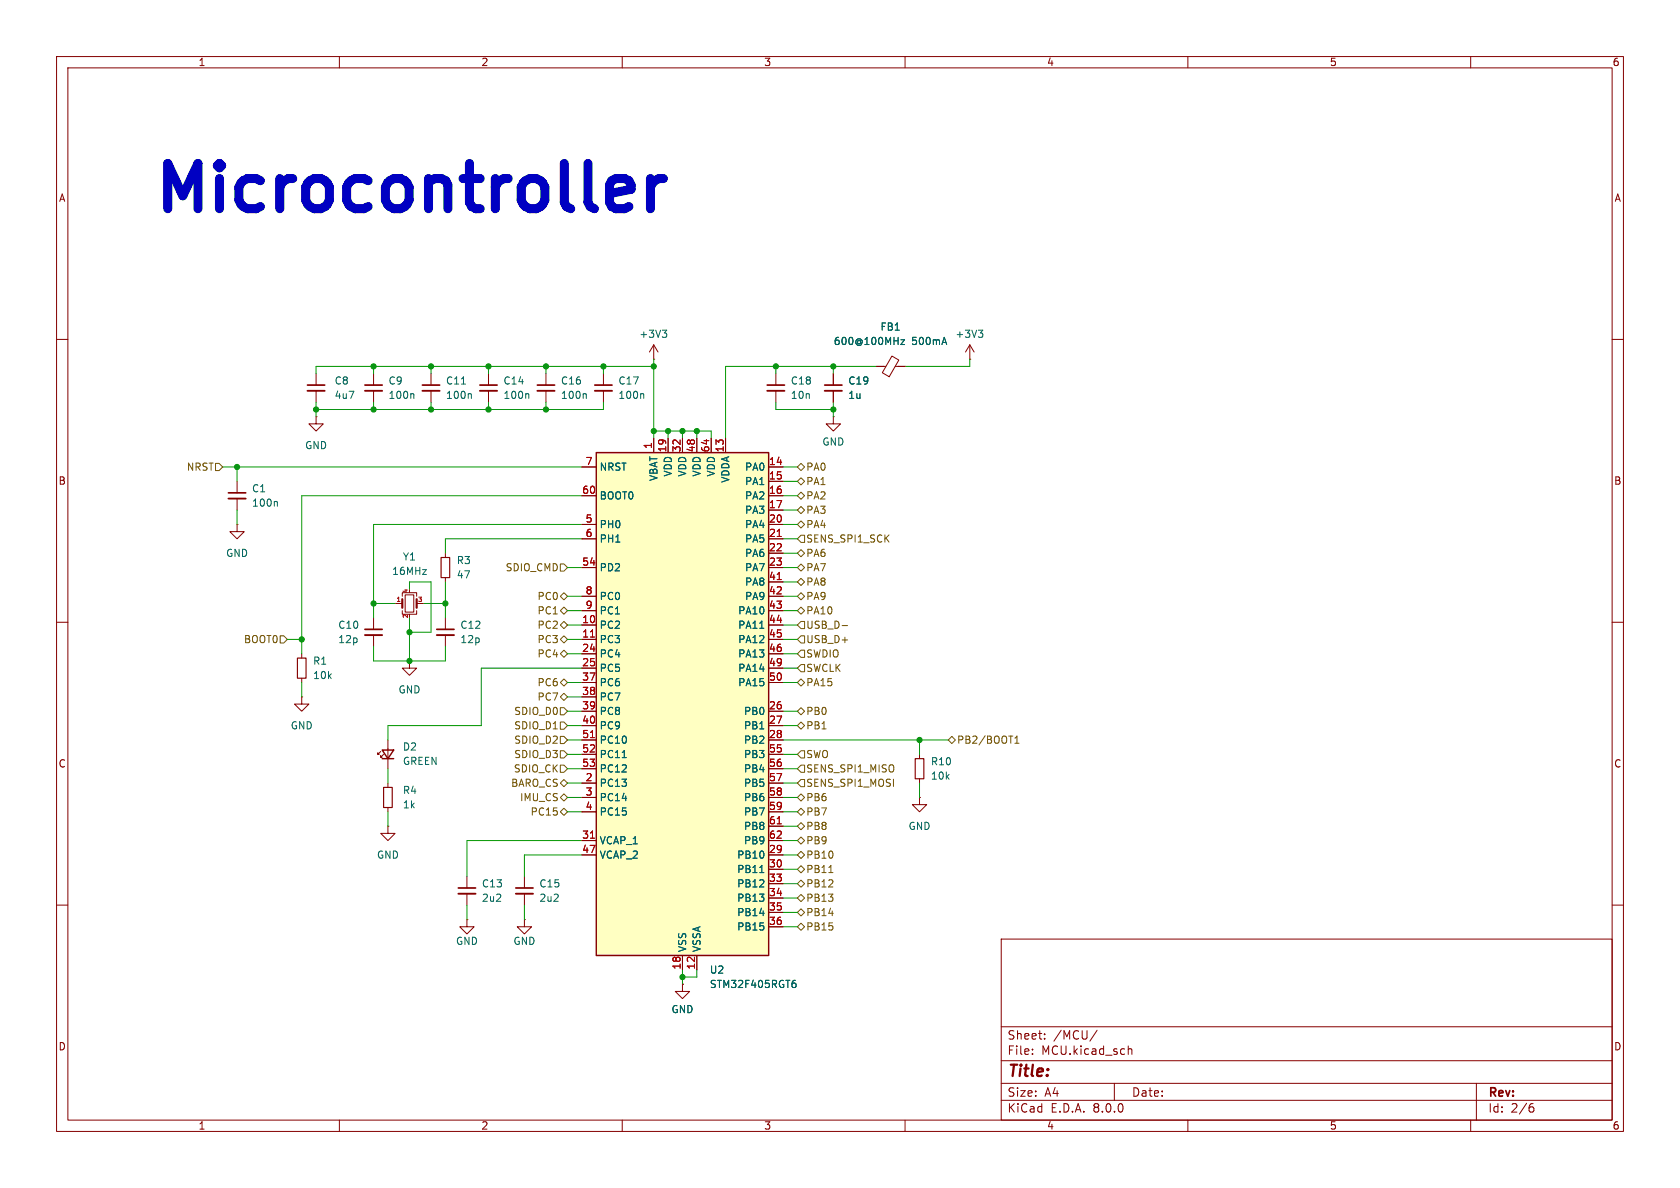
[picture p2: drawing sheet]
<svg xmlns="http://www.w3.org/2000/svg" width="297mm" height="210mm" viewBox="0 0 297 210" stroke-linecap="round" stroke-linejoin="round" font-family="sans-serif">
<g fill="none" stroke="#840000" stroke-width=".18">
<path d="M10 10h277v190h-277zM12 12h273v186h-273zM60 10v2M110 10v2M160 10v2M210 10v2M260 10v2M10 60h2M285 60h2M55.9 73.7v1.2h1.2l-1.2 1.3-1.3-1.3h1.3M55.9 73.7h.1M76.2 66v2.1"/>
<path d="M76.2 69.1v2M96.5 66v2.1M96.5 69.1v2M41.9 85.1v2M41.9 88.1v2.1M78.7 97.8v.8M10 110h2M53.3 115.6v.7M53.3 119.9v.8M66 109.2v2.1M66 112.3v2M78.7 102.1v.8"/>
<path d="M285 110h2M53.3 123.2v1.3h1.3l-1.3 1.2-1.2-1.2h1.2M53.3 123.2h.1M10 160h2M285 160h2M177 166h108v32h-108zM60 198v2M110 198v2M160 198v2M177 194.5h108M177 191.5h108M177 187.5h108"/>
<path d="M177 181.5h108M182.5 186.3v.1M182.5 185.5v.1M184.7 183.6v.1M184.7 182.8v.1M194 182.1l-1.3 2M197 191.5v3M199.5 184.9v1.5M199.5 185.5l.2-.1 .3 .1 .1 .9M210 198v2M260 198v2M261 191.5v6.5"/>
<path d="M270.6 195.7h.3l.3 .3-.1 .5-.5 .1M271 195.1l-.4 .1"/>
</g>
<path d="M74.7 69.1h3M95 69.1h3M40.4 88.1h3M64.5 112.3h3.1" fill="none" stroke="#840000" stroke-width=".33"/>
<path d="M74.7 68.1h3M95 68.1h3M40.4 87.1h3M64.5 111.3h3.1" fill="none" stroke="#840000" stroke-width=".3"/>
<path d="M81.6 67.9h.7M83.1 69.6l.2 .2v.6M103.5 69.6l.1 .2v.6M48.9 88.6l.1 .2v.7" fill="none" stroke="#006464" stroke-width=".18"/>
<path d="M78 98.6h1.5v3.5h-1.5zM52.6 116.3h1.5v3.6h-1.5z" fill="none" stroke="#840000" stroke-width=".2"/>
<path d="M105.4 80h30.5v88.9h-30.5z" fill="#ffffc2"/>
<path d="M105.4 80h30.5v88.9h-30.5zM67.6 132.6h2l-1 1.5zM67.6 134.1h2" fill="none" stroke="#840000" stroke-width=".25"/>
<g fill="none" stroke="#840000" stroke-width=".18">
<path d="M55.9 66v2.1M55.9 69.1v2M66 66v2.1M66 69.1v2M86.4 66v2.1M86.4 69.1v2M106.7 66v2.1M106.7 69.1v2M115.6 63.5h.1M115.6 61v2.5M115.6 77.5v2.5M115.6 61l-.8 1.2"/>
<path d="M115.6 61l.7 1.2M118.1 77.5v2.5M120.6 77.5v2.5M123.2 77.5v2.5M125.7 77.5v2.5M128.3 77.5v2.5M137.2 66v2.1M137.2 69.1v2M147.3 73.7v1.2h1.3l-1.3 1.3-1.3-1.3h1.3M147.3 73.7h.1M147.3 66v2.1M147.3 69.1v2"/>
<path d="M154.9 64.8h1.7M157.7 62.9l1.2 .8-1.7 2.9-1.2-.7zM158.3 64.8h1.7M171.4 63.5h.1M171.4 61l-.7 1.2M171.4 61v2.5M171.4 61l.8 1.2M41.9 92.7v1.3h1.3l-1.3 1.3-1.3-1.3h1.3M41.9 92.7h.1M102.9 82.6h2.5M102.9 87.6h2.5M102.9 92.7h2.5"/>
<path d="M102.9 95.3h2.5M135.9 82.6h2.5M135.9 85.1h2.5M135.9 87.6h2.5M135.9 90.2h2.5M135.9 92.7h2.5M135.9 95.3h2.5M135.9 97.8h2.5M69.8 106.7h1.3M71.1 108v.6h2.6v-.6M71.1 105.4v-.6h2.6v.6M71.6 105.2h1.6v3h-1.6z"/>
<path d="M72.4 116.8v1.3h1.3l-1.3 1.3-1.3-1.3h1.3M72.4 116.8h.1M73.7 106.7h1.2M78.7 109.2v2.1M78.7 112.3v2M102.9 110.5h2.5M102.9 113h2.5M102.9 100.3h2.5M102.9 115.6h2.5M102.9 118.1h2.5M102.9 105.4h2.5M102.9 108h2.5"/>
<path d="M135.9 110.5h2.5M135.9 113h2.5M135.9 100.3h2.5M135.9 115.6h2.5M135.9 118.1h2.5M135.9 102.9h2.5M135.9 105.4h2.5M135.9 108h2.5M67.3 132.8l-.5 .6v-.3v.3h.3M67.8 133.4l-.5 .5v-.3v.3h.3M68.6 130.8v5.1M68.6 138.4v.8"/>
<path d="M102.9 138.4h2.5M102.9 125.7h2.5M102.9 128.3h2.5M102.9 130.8h2.5M102.9 120.7h2.5M102.9 123.2h2.5M102.9 133.4h2.5M102.9 135.9h2.5M135.9 138.4h2.5M135.9 125.7h2.5M135.9 128.3h2.5M135.9 130.8h2.5"/>
<path d="M135.9 120.7h2.5M135.9 133.4h2.5M135.9 135.9h2.5M162.6 133.4v.7M162.6 137.7v.7M68.6 146.1v1.2h1.2l-1.2 1.3-1.3-1.3h1.3M68.6 146.1h.1M68.6 142.7v.8M82.5 154.9v2.1M82.5 158v2M92.7 154.9v2.1M92.7 158v2"/>
<path d="M102.9 151.1h2.5M102.9 141h2.5M102.9 148.6h2.5M102.9 143.5h2.5M135.9 151.1h2.5M135.9 141h2.5M135.9 153.7h2.5M135.9 148.6h2.5M135.9 156.2h2.5M135.9 158.8h2.5M135.9 143.5h2.5M135.9 146.1h2.5"/>
<path d="M162.6 141v1.2h1.2l-1.2 1.3-1.3-1.3h1.3M162.6 141h.1M82.5 162.6v1.2h1.3l-1.3 1.3-1.2-1.3h1.2M82.5 162.6h.1M92.7 162.6v1.2h1.3l-1.3 1.3-1.3-1.3h1.3M92.7 162.6h.1M120.6 174v1.3h1.3l-1.3 1.2-1.2-1.2h1.2M120.6 174h.1M120.6 168.9v2.6M123.2 168.9v2.6M135.9 161.3h2.5M135.9 163.8h2.5"/>
</g>
<path d="M137.4 94.8h.7M104.4 112.6h.7M137.4 102.5h.7M104.4 130.4h.7M104.4 148.2h.7M137.4 145.6h.7" fill="none" stroke="#a90000" stroke-width=".18"/>
<g fill="none" stroke="#006464" stroke-width=".18">
<path d="M117.1 58.4h.8l-.5 .4M117.6 58.8l.3 .3v.3l-.3 .2M173 58.4h.7l-.4 .4M173.5 58.8l.2 .3v.3l-.2 .2M73 69.6l.2 .2v.6M93.3 69.6l.2 .2v.6M113.6 69.6l.2 .2v.6M159.3 60.1h.6l-.6 .8h.6M134.3 111.1h.7M110 133.9h.7M134.3 154.2h.7M140.3 173.8h.3l.1 .2v.4l-.4 .2"/>
<path d="M140.4 173.3h.2"/>
</g>
<path d="M71.1 105.9v1.5M73.7 105.9v1.5" fill="none" stroke="#840000" stroke-width=".38"/>
<path d="M54.4 69.1h3M64.5 69.1h3.1M84.8 69.1h3.1M105.2 69.1h3M135.6 69.1h3.1M145.8 69.1h3M77.2 112.3h3.1M81 158h3.1M91.2 158h3" fill="none" stroke="#840000" stroke-width=".33"/>
<path d="M54.4 68.1h3M64.5 68.1h3.1M84.8 68.1h3.1M105.2 68.1h3M135.6 68.1h3.1M145.8 68.1h3M77.2 111.3h3.1M81 157h3.1M91.2 157h3" fill="none" stroke="#840000" stroke-width=".3"/>
<path d="M67.8 139.2h1.5v3.5h-1.5zM161.8 134.1h1.5v3.6h-1.5z" fill="none" stroke="#840000" stroke-width=".2"/>
<g fill="none" stroke="#725600" stroke-width=".18">
<path d="M38.1 81.9h.6l.7 .7-.7 .6h-.6zM99.1 99.7h.6l.6 .6-.6 .7h-.6zM141 85.1l.6-.6 .6 .6-.6 .6zM141 97.8l.6-.6 .6 .6-.6 .6zM141 90.2l.6-.7 .6 .7-.6 .6zM141 92.7l.6-.6 .6 .6-.6 .6zM141 82.6l.6-.7 .6 .7-.6 .6zM141.6 94.6h.6v1.3h-.6l-.6-.6zM141.6 87l.6 .6-.6 .7-.6-.7zM141.6 99.7l.6 .6-.6 .7-.6-.7zM49.5 112.4h.7l.6 .6-.6 .7h-.7zM99.1 110.5l.6-.6 .6 .6-.6 .6z"/>
<path d="M99.1 105.4l.6-.6 .6 .6-.6 .6zM99.1 108l.6-.7 .6 .7-.6 .6zM99.1 113l.6-.6 .6 .6-.6 .7zM99.1 115.6l.6-.7 .6 .7-.6 .6zM141 108l.6-.7 .6 .7-.6 .6zM141 105.4l.6-.6 .6 .6-.6 .6zM141 102.9l.6-.7 .6 .7-.6 .6zM141.6 112.4h.6v1.3h-.6l-.6-.7zM141.6 109.9h.6v1.2h-.6l-.6-.6zM141.6 117.5h.6v1.2h-.6l-.6-.6zM141.6 114.9h.6v1.3h-.6l-.6-.6zM148.9 110.6h.9"/>
<path d="M99.1 125.1h.6l.6 .6-.6 .7h-.6zM99.1 120.7l.6-.7 .6 .7-.6 .6zM99.1 132.7h.6l.6 .7-.6 .6h-.6zM99.1 123.2l.6-.6 .6 .6-.6 .6zM99.1 135.3h.6l.6 .6-.6 .6h-.6zM99.1 138.4l.6-.6 .6 .6-.6 .7zM99.1 127.6h.6l.6 .7-.6 .6h-.6zM99.1 130.2h.6l.6 .6-.6 .6h-.6zM141 120.7l.6-.7 .6 .7-.6 .6zM141 125.7l.6-.6 .6 .6-.6 .7zM141.6 127.6l.6 .7-.6 .6-.6-.6zM141.6 135.3h.6v1.2h-.6l-.6-.6z"/>
<path d="M141.6 137.8h.6v1.3h-.6l-.6-.7zM141.6 132.7h.6v1.3h-.6l-.6-.6zM167.6 130.8l.7-.6 .6 .6-.6 .6zM179.4 131.4h.7M179.4 130.5l.4-.4v1.3M99.1 143.5l.6-.6 .6 .6-.6 .6zM99.1 141l.6-.7 .6 .7-.6 .6zM141 146.1l.6-.7 .6 .7-.6 .6zM141 143.5l.6-.6 .6 .6-.6 .6zM141 141l.6-.7 .6 .7-.6 .6zM141 153.7l.6-.7 .6 .7-.6 .6zM141 151.1l.6-.6 .6 .6-.6 .7z"/>
<path d="M141 148.6l.6-.6 .6 .6-.6 .6zM141 158.8l.6-.7 .6 .7-.6 .6zM141 156.2l.6-.6 .6 .6-.6 .6zM146.5 154.2h.7M141 161.3l.6-.6 .6 .6-.6 .6zM141 163.8l.6-.6 .6 .6-.6 .7z"/>
</g>
<path d="M110.4 31.6l.8 .3 .4 .8v.8l-3.8 .7M111.2 36.5l-.8 .4M115 31.6v5.3M117.3 31.6a2.04 2.04 0 0 0-2.3 1.5" fill="none" stroke="#0000c2" stroke-width="1.6"/>
<g fill="none" stroke="#009600" stroke-width=".18">
<path d="M55.9 71.1v2.6M66 64.8v1.2M66 71.1v1.3M76.2 64.8v1.2M76.2 71.1v1.3M86.4 64.8v1.2M86.4 71.1v1.3M96.5 64.8v1.2M96.5 71.1v1.3M106.7 71.1v1.3h-50.8M106.7 64.8v1.2M115.6 76.2h10.1v1.3"/>
<path d="M115.6 63.5v14M115.6 64.8h-59.7v1.2M118.1 76.2v1.3M120.6 76.2v1.3M123.2 76.2v1.3M137.2 71.1v1.3h10.1M137.2 64.8v1.2M147.3 64.8v1.2M147.3 71.1v2.6M154.9 64.8h-26.6v12.7M171.4 63.5v1.3h-11.4M39.4 82.6h63.5"/>
<path d="M41.9 82.6v2.5M41.9 90.2v2.5M102.9 95.3h-24.2v2.5M102.9 92.7h-36.9v16.5M102.9 87.6h-49.6v28M138.4 97.8h2.6M138.4 95.3h2.6M138.4 92.7h2.6M138.4 82.6h2.6M138.4 87.6h2.6M138.4 90.2h2.6M138.4 85.1h2.6"/>
<path d="M50.8 113h2.5M66 114.3v2.5h12.7v-2.5M66 106.7h3.8M72.4 104.1v-1.2h3.8v8.9h-3.8M72.4 109.2v7.6M74.9 106.7h3.8M78.7 102.9v6.3M100.3 115.6h2.6M100.3 110.5h2.6M100.3 105.4h2.6M100.3 108h2.6M100.3 113h2.6"/>
<path d="M100.3 100.3h2.6M102.9 118.1h-17.8v10.2h-16.5v2.5M138.4 115.6h2.6M138.4 118.1h2.6M138.4 110.5h2.6M138.4 105.4h2.6M138.4 108h2.6M138.4 113h2.6M138.4 102.9h2.6M138.4 100.3h2.6M53.3 120.7v2.5M68.6 135.9v2.5"/>
<path d="M100.3 120.7h2.6M100.3 128.3h2.6M100.3 125.7h2.6M100.3 130.8h2.6M100.3 133.4h2.6M100.3 138.4h2.6M100.3 135.9h2.6M100.3 123.2h2.6M138.4 120.7h2.6M138.4 128.3h2.6M138.4 125.7h2.6M138.4 130.8h29.2"/>
<path d="M138.4 133.4h2.6M138.4 138.4h2.6M138.4 135.9h2.6M162.6 130.8v2.6M162.6 138.4v2.6M68.6 143.5v2.6M100.3 143.5h2.6M100.3 141h2.6M102.9 148.6h-20.4v6.3M102.9 151.1h-10.2v3.8M138.4 146.1h2.6M138.4 143.5h2.6"/>
<path d="M138.4 148.6h2.6M138.4 153.7h2.6M138.4 151.1h2.6M138.4 158.8h2.6M138.4 156.2h2.6M138.4 141h2.6M82.5 160v2.6M92.7 160v2.6M120.6 171.5v2.5M123.2 171.5v1.2h-2.6M138.4 163.8h2.6M138.4 161.3h2.6"/>
</g>
<g fill="#009600" stroke="#009600" stroke-width=".18">
<circle cx="76.2" cy="72.4" r=".46"/>
<circle cx="76.2" cy="64.8" r=".46"/>
<circle cx="86.4" cy="72.4" r=".46"/>
<circle cx="86.4" cy="64.8" r=".46"/>
<circle cx="96.5" cy="72.4" r=".46"/>
<circle cx="96.5" cy="64.8" r=".46"/>
<circle cx="72.4" cy="116.8" r=".46"/>
<circle cx="72.4" cy="111.8" r=".46"/>
<circle cx="66" cy="106.7" r=".46"/>
<circle cx="53.3" cy="113" r=".46"/>
<circle cx="78.7" cy="106.7" r=".46"/>
<circle cx="41.9" cy="82.6" r=".46"/>
<circle cx="55.9" cy="72.4" r=".46"/>
<circle cx="66" cy="72.4" r=".46"/>
<circle cx="106.7" cy="64.8" r=".46"/>
<circle cx="66" cy="64.8" r=".46"/>
<circle cx="115.6" cy="64.8" r=".46"/>
<circle cx="123.2" cy="76.2" r=".46"/>
<circle cx="120.6" cy="76.2" r=".46"/>
<circle cx="118.1" cy="76.2" r=".46"/>
<circle cx="115.6" cy="76.2" r=".46"/>
<circle cx="120.6" cy="172.7" r=".46"/>
<circle cx="162.6" cy="130.8" r=".46"/>
<circle cx="137.2" cy="64.8" r=".46"/>
<circle cx="147.3" cy="72.4" r=".46"/>
<circle cx="147.3" cy="64.8" r=".46"/>
</g>
<text font-size="11.1" fill="#0000c2" x="26.2" y="39.7">Microcontroller</text>
<text font-size="2.8" fill="#840000" x="178" y="190.9">Title:</text>
<g font-size="2.1" fill="#840000">
<text x="178" y="184">Sheet:</text>
<text x="186.2" y="184">/MCU/</text>
<text x="178" y="186.7">File:</text>
<text x="184.1" y="186.7">MCU.kicad_sch</text>
<text x="178" y="196.9">KiCad</text>
<text x="178" y="194.1">Size:</text>
<text x="184.7" y="194.1">A4</text>
<text x="185.7" y="196.9">E.D.A.</text>
<text x="193.3" y="196.9">8.0.0</text>
<text x="200" y="194.1">Date:</text>
<text x="263" y="194.3">Rev:</text>
<text x="263" y="196.9">Id:</text>
<text x="267.1" y="196.9">2/6</text>
</g>
<g font-size="1.8" fill="#840000">
<text x="35" y="11.9">1</text>
<text x="85" y="11.9">2</text>
<text x="135" y="11.9">3</text>
<text x="185" y="11.9">4</text>
<text x="235" y="11.9">5</text>
<text x="285" y="11.9">6</text>
<text x="10.3" y="35.9">A</text>
<text x="285.3" y="35.9">A</text>
<text x="10.3" y="85.9">B</text>
<text x="285.3" y="85.9">B</text>
<text x="10.3" y="135.9">C</text>
<text x="285.3" y="135.9">C</text>
<text x="10.3" y="185.9">D</text>
<text x="285.3" y="185.9">D</text>
<text x="35" y="199.9">1</text>
<text x="85" y="199.9">2</text>
<text x="135" y="199.9">3</text>
<text x="185" y="199.9">4</text>
<text x="235" y="199.9">5</text>
<text x="285" y="199.9">6</text>
</g>
<g font-size="1.8" fill="#006464">
<text x="112.9" y="59.9">+3V3</text>
<text x="155.6" y="58.6">FB1</text>
<text x="168.8" y="59.9">+3V3</text>
<text x="147.3" y="61.2">600@100MHz</text>
<text x="161.2" y="61.2">500mA</text>
<text x="59.1" y="68.2">C8</text>
<text x="59.1" y="70.7">4u7</text>
<text x="68.6" y="68.2">C9</text>
<text x="68.6" y="70.7">100n</text>
<text x="78.7" y="70.7">100n</text>
<text x="78.7" y="68.2">C11</text>
<text x="88.9" y="70.7">100n</text>
<text x="88.9" y="68.2">C14</text>
<text x="99.1" y="70.7">100n</text>
<text x="99.1" y="68.2">C16</text>
<text x="109.2" y="70.7">100n</text>
<text x="109.2" y="68.2">C17</text>
<text x="139.7" y="68.2">C18</text>
<text x="139.7" y="70.7">10n</text>
<text x="149.9" y="70.7">1u</text>
<text x="149.9" y="68.2">C19</text>
<text x="53.8" y="79.6">GND</text>
<text x="105.9" y="83.4">NRST</text>
<text x="131.6" y="83.4">PA0</text>
<text x="145.3" y="79">GND</text>
<text x="44.5" y="87.2">C1</text>
<text x="44.5" y="89.8">100n</text>
<text x="105.9" y="88.5">BOOT0</text>
<text x="116.4" y="85.1" transform="rotate(-90 116.4 85.1)">VBAT</text>
<text x="119" y="84.3" transform="rotate(-90 119 84.3)">VDD</text>
<text x="121.5" y="84.3" transform="rotate(-90 121.5 84.3)">VDD</text>
<text x="124.1" y="84.3" transform="rotate(-90 124.1 84.3)">VDD</text>
<text x="126.6" y="84.3" transform="rotate(-90 126.6 84.3)">VDD</text>
<text x="129.1" y="85.4" transform="rotate(-90 129.1 85.4)">VDDA</text>
<text x="131.6" y="86">PA1</text>
<text x="131.6" y="88.5">PA2</text>
<text x="105.9" y="93.6">PH0</text>
<text x="131.6" y="91">PA3</text>
<text x="131.6" y="93.6">PA4</text>
<text x="39.9" y="98.7">GND</text>
<text x="69.2" y="101.8">16MHz</text>
<text x="71.1" y="99.3">Y1</text>
<text x="80.7" y="99.9">R3</text>
<text x="105.9" y="101.2">PD2</text>
<text x="105.9" y="96.1">PH1</text>
<text x="131.6" y="96.1">PA5</text>
<text x="131.6" y="98.7">PA6</text>
<text x="131.6" y="101.2">PA7</text>
<text x="80.7" y="102.5">47</text>
<text x="105.9" y="106.3">PC0</text>
<text x="131.6" y="103.7">PA8</text>
<text x="131.6" y="106.3">PA9</text>
<text x="59.7" y="111.4">C10</text>
<text x="59.7" y="113.9">12p</text>
<text x="81.3" y="111.4">C12</text>
<text x="81.3" y="113.9">12p</text>
<text x="105.9" y="111.4">PC2</text>
<text x="105.9" y="113.9">PC3</text>
<text x="105.9" y="108.8">PC1</text>
<text x="130.4" y="108.8">PA10</text>
<text x="130.4" y="111.4">PA11</text>
<text x="130.4" y="113.9">PA12</text>
<text x="55.3" y="117.7">R1</text>
<text x="105.9" y="116.4">PC4</text>
<text x="105.9" y="119">PC5</text>
<text x="130.4" y="116.4">PA13</text>
<text x="130.4" y="119">PA14</text>
<text x="55.3" y="120.2">10k</text>
<text x="70.4" y="122.8">GND</text>
<text x="105.9" y="121.5">PC6</text>
<text x="105.9" y="124.1">PC7</text>
<text x="130.4" y="121.5">PA15</text>
<text x="51.3" y="129.1">GND</text>
<text x="105.9" y="126.6">PC8</text>
<text x="105.9" y="129.1">PC9</text>
<text x="105.9" y="131.7">PC10</text>
<text x="131.4" y="126.6">PB0</text>
<text x="131.4" y="129.1">PB1</text>
<text x="131.4" y="131.7">PB2</text>
<text x="71.1" y="132.9">D2</text>
<text x="71.1" y="135.4">GREEN</text>
<text x="105.9" y="134.2">PC11</text>
<text x="105.9" y="136.8">PC12</text>
<text x="131.4" y="134.2">PB3</text>
<text x="131.4" y="136.8">PB4</text>
<text x="164.5" y="135.5">R10</text>
<text x="71.1" y="140.6">R4</text>
<text x="71.1" y="143.1">1k</text>
<text x="105.9" y="139.3">PC13</text>
<text x="105.9" y="141.8">PC14</text>
<text x="131.4" y="139.3">PB5</text>
<text x="131.4" y="141.8">PB6</text>
<text x="164.5" y="138">10k</text>
<text x="105.9" y="149.5">VCAP_1</text>
<text x="105.9" y="144.4">PC15</text>
<text x="131.4" y="144.4">PB7</text>
<text x="131.4" y="146.9">PB8</text>
<text x="131.4" y="149.5">PB9</text>
<text x="160.5" y="146.9">GND</text>
<text x="66.5" y="152">GND</text>
<text x="105.9" y="152">VCAP_2</text>
<text x="130.2" y="152">PB10</text>
<text x="130.2" y="154.5">PB11</text>
<text x="85.1" y="157.1">C13</text>
<text x="85.1" y="159.6">2u2</text>
<text x="95.3" y="157.1">C15</text>
<text x="95.3" y="159.6">2u2</text>
<text x="130.2" y="157.1">PB12</text>
<text x="130.2" y="159.6">PB13</text>
<text x="80.5" y="167.2">GND</text>
<text x="90.7" y="167.2">GND</text>
<text x="130.2" y="162.2">PB14</text>
<text x="130.2" y="164.7">PB15</text>
<text x="121.5" y="168.4" transform="rotate(-90 121.5 168.4)">VSS</text>
<text x="124.1" y="168.4" transform="rotate(-90 124.1 168.4)">VSSA</text>
<text x="125.4" y="172.3">U2</text>
<text x="118.6" y="179.3">GND</text>
<text x="125.4" y="174.9">STM32F405RGT6</text>
</g>
<g font-size="1.8" fill="#725600">
<text x="32.9" y="83.4">NRST</text>
<text x="142.4" y="83.4">PA0</text>
<text x="142.4" y="86">PA1</text>
<text x="142.4" y="88.5">PA2</text>
<text x="142.4" y="91">PA3</text>
<text x="142.4" y="93.6">PA4</text>
<text x="89.3" y="101.2">SDIO_CMD</text>
<text x="142.4" y="98.7">PA6</text>
<text x="142.4" y="96.1">SENS_SPI1_SCK</text>
<text x="142.4" y="101.2">PA7</text>
<text x="94.9" y="106.3">PC0</text>
<text x="142.4" y="106.3">PA9</text>
<text x="142.4" y="103.7">PA8</text>
<text x="43" y="113.9">BOOT0</text>
<text x="94.9" y="111.4">PC2</text>
<text x="94.9" y="108.8">PC1</text>
<text x="94.9" y="113.9">PC3</text>
<text x="142.4" y="113.9">USB_D+</text>
<text x="142.4" y="108.8">PA10</text>
<text x="142.4" y="111.4">USB_D-</text>
<text x="94.9" y="116.4">PC4</text>
<text x="142.4" y="119">SWCLK</text>
<text x="142.4" y="116.4">SWDIO</text>
<text x="94.9" y="121.5">PC6</text>
<text x="94.9" y="124.1">PC7</text>
<text x="142.4" y="121.5">PA15</text>
<text x="90.8" y="126.6">SDIO_D0</text>
<text x="90.8" y="129.1">SDIO_D1</text>
<text x="90.8" y="131.7">SDIO_D2</text>
<text x="142.4" y="126.6">PB0</text>
<text x="142.4" y="129.1">PB1</text>
<text x="169.1" y="131.7">PB2/BOOT1</text>
<text x="90.7" y="136.8">SDIO_CK</text>
<text x="90.8" y="134.2">SDIO_D3</text>
<text x="142.4" y="136.8">SENS_SPI1_MISO</text>
<text x="142.4" y="134.2">SWO</text>
<text x="90.3" y="139.3">BARO_CS</text>
<text x="91.8" y="141.8">IMU_CS</text>
<text x="142.4" y="141.8">PB6</text>
<text x="142.4" y="139.3">SENS_SPI1_MOSI</text>
<text x="93.7" y="144.4">PC15</text>
<text x="142.4" y="146.9">PB8</text>
<text x="142.4" y="144.4">PB7</text>
<text x="142.4" y="149.5">PB9</text>
<text x="142.4" y="154.5">PB11</text>
<text x="142.4" y="152">PB10</text>
<text x="142.4" y="159.6">PB13</text>
<text x="142.4" y="157.1">PB12</text>
<text x="142.4" y="162.2">PB14</text>
<text x="142.4" y="164.7">PB15</text>
</g>
<g font-size="1.8" fill="#a90000">
<text x="103.4" y="82.3">7</text>
<text x="115.3" y="79.4" transform="rotate(-90 115.3 79.4)">1</text>
<text x="117.9" y="80.1" transform="rotate(-90 117.9 80.1)">19</text>
<text x="120.4" y="80.1" transform="rotate(-90 120.4 80.1)">32</text>
<text x="122.9" y="80.1" transform="rotate(-90 122.9 80.1)">48</text>
<text x="125.5" y="80.1" transform="rotate(-90 125.5 80.1)">64</text>
<text x="128" y="80.1" transform="rotate(-90 128 80.1)">13</text>
<text x="135.8" y="82.3">14</text>
<text x="102.8" y="87.4">60</text>
<text x="135.8" y="84.8">15</text>
<text x="135.8" y="87.4">16</text>
<text x="135.8" y="89.9">17</text>
<text x="103.4" y="92.5">5</text>
<text x="103.4" y="95">6</text>
<text x="135.8" y="92.5">20</text>
<text x="135.8" y="95">21</text>
<text x="102.8" y="100.1">54</text>
<text x="135.8" y="97.5">22</text>
<text x="135.8" y="100.1">23</text>
<text x="103.4" y="105.2">8</text>
<text x="103.4" y="107.7">9</text>
<text x="135.8" y="102.6">41</text>
<text x="135.8" y="105.2">42</text>
<text x="135.8" y="107.7">43</text>
<text x="102.8" y="110.2">10</text>
<text x="102.8" y="112.8">11</text>
<text x="135.8" y="110.2">44</text>
<text x="135.8" y="112.8">45</text>
<text x="102.8" y="115.3">24</text>
<text x="102.8" y="117.9">25</text>
<text x="135.8" y="115.3">46</text>
<text x="135.8" y="117.9">49</text>
<text x="102.8" y="120.4">37</text>
<text x="102.8" y="122.9">38</text>
<text x="102.8" y="125.5">39</text>
<text x="135.8" y="125.5">26</text>
<text x="135.8" y="120.4">50</text>
<text x="102.8" y="128">40</text>
<text x="102.8" y="130.6">51</text>
<text x="135.8" y="128">27</text>
<text x="135.8" y="130.6">28</text>
<text x="102.8" y="133.1">52</text>
<text x="102.8" y="135.6">53</text>
<text x="135.8" y="133.1">55</text>
<text x="135.8" y="135.6">56</text>
<text x="103.4" y="138.2">2</text>
<text x="103.4" y="140.7">3</text>
<text x="103.4" y="143.3">4</text>
<text x="135.8" y="138.2">57</text>
<text x="135.8" y="140.7">58</text>
<text x="135.8" y="143.3">59</text>
<text x="102.8" y="148.3">31</text>
<text x="135.8" y="145.8">61</text>
<text x="135.8" y="148.3">62</text>
<text x="102.8" y="150.9">47</text>
<text x="135.8" y="150.9">29</text>
<text x="135.8" y="153.4">30</text>
<text x="135.8" y="156">33</text>
<text x="135.8" y="158.5">34</text>
<text x="135.8" y="161">35</text>
<text x="135.8" y="163.6">36</text>
<text x="120.4" y="171.5" transform="rotate(-90 120.4 171.5)">18</text>
<text x="122.9" y="171.5" transform="rotate(-90 122.9 171.5)">12</text>
</g>
<g font-size="1.1" fill="#a90000">
<text x="70" y="106.4">1</text>
<text x="72.1" y="105" transform="rotate(-90 72.1 105)">4</text>
<text x="73.8" y="106.4">3</text>
<text x="72.1" y="109.4" transform="rotate(-90 72.1 109.4)">2</text>
</g>
</svg>
